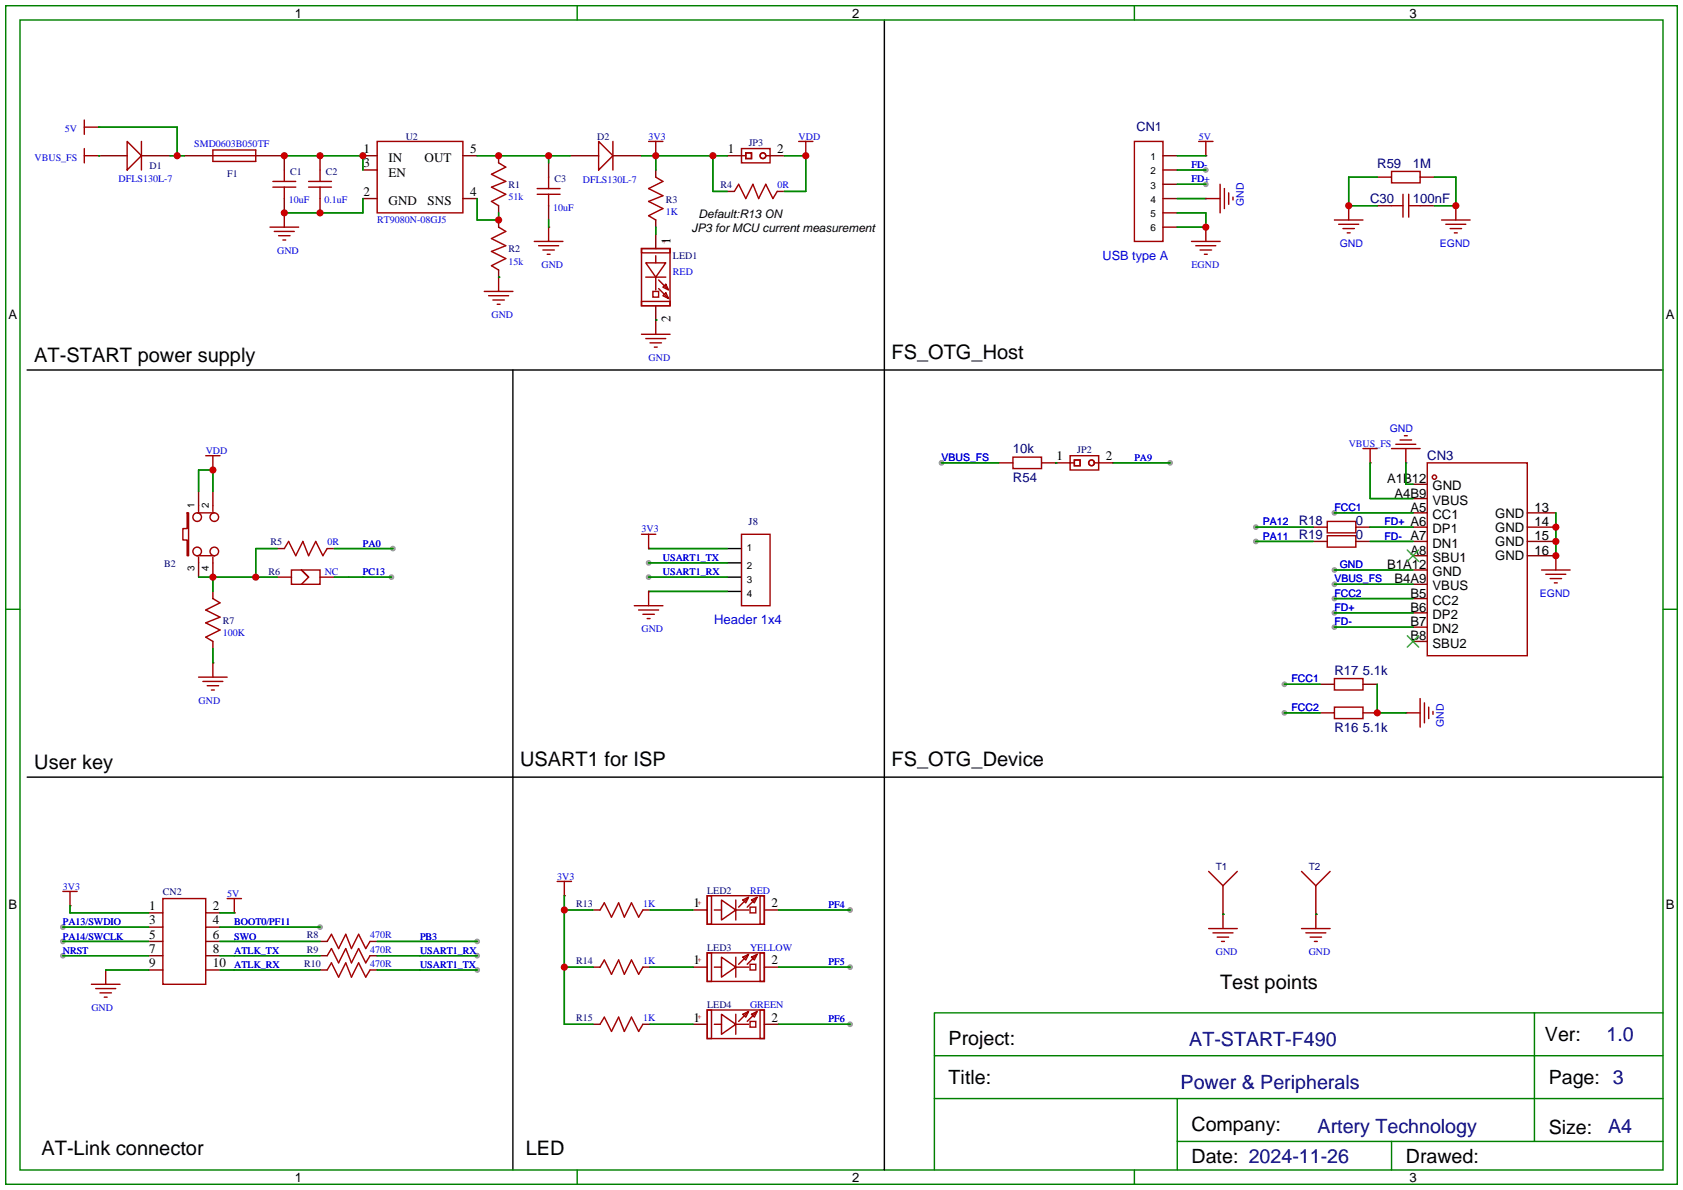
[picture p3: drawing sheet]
<svg xmlns="http://www.w3.org/2000/svg" width="299mm" height="212mm" viewBox="0 0 299 212" stroke-linecap="round" stroke-linejoin="round" font-family="sans-serif">
<g fill="#999">
<circle cx="69.6" cy="102.6" r=".51"/>
<circle cx="11.2" cy="164.8" r=".51"/>
<circle cx="11.2" cy="167.4" r=".51"/>
<circle cx="11.2" cy="169.9" r=".51"/>
<circle cx="84.8" cy="167.4" r=".51"/>
<circle cx="84.8" cy="169.9" r=".51"/>
<circle cx="84.8" cy="172.5" r=".51"/>
<circle cx="208" cy="82.3" r=".51"/>
<circle cx="56.9" cy="164.8" r=".51"/>
<circle cx="223.3" cy="96.3" r=".51"/>
<circle cx="223.3" cy="93.7" r=".51"/>
<circle cx="228.3" cy="121.7" r=".51"/>
<circle cx="228.3" cy="126.7" r=".51"/>
<circle cx="237.2" cy="103.9" r=".51"/>
<circle cx="237.2" cy="101.3" r=".51"/>
<circle cx="237.2" cy="91.2" r=".51"/>
<circle cx="237.2" cy="106.4" r=".51"/>
<circle cx="237.2" cy="109" r=".51"/>
<circle cx="237.2" cy="111.5" r=".51"/>
<circle cx="214.4" cy="32.8" r=".51"/>
<circle cx="214.4" cy="30.2" r=".51"/>
<circle cx="69.8" cy="97.5" r=".51"/>
<circle cx="167.4" cy="82.3" r=".51"/>
<circle cx="115.3" cy="100.1" r=".51"/>
<circle cx="115.3" cy="102.6" r=".51"/>
<circle cx="151.1" cy="161.8" r=".51"/>
<circle cx="151.1" cy="172" r=".51"/>
<circle cx="151.1" cy="182.1" r=".51"/>
</g>
<g fill="none" stroke="#a10000" stroke-width=".25">
<path d="M15 22.6h2.5M15 21.3v2.6M15 26.4v2.6M15 27.7h2.5M22.6 25.1l2.5 2.6-2.5 2.5zM25.1 25.1v5.1M37.8 27.7h7.7M37.8 26.7h7.7v2h-7.7zM48.5 32.3h4.1M48.5 33.3h4.1M50.5 30.2v2.1M50.5 33.3v2"/>
<path d="M50.5 37.8v2.6M54.9 32.3h4M54.9 33.3h4M56.9 30.2v2.1M56.9 33.3v2M67.1 25.1h15.2v12.7h-15.2zM88.6 29l1.3 .7-2.5 1.3 2.5 1.3-2.5 1 2.5 1.2-2.5 1.3 1.2 .8M95.5 33.5h4.1M95.5 34.5h4.1M97.5 31.5v2M97.5 34.5v2.1M106.4 25.1l2.6 2.6-2.6 2.5z"/>
<path d="M109 25.1v5.1M115.3 25.1h2.6M116.6 25.1v2.6M116.6 31.5l1.3 .8-2.6 1.2 2.6 1.3-2.6 1 2.6 1.3-2.6 1.3 1.3 .7M130.6 34l.7-1.2 1.3 2.5 1.3-2.5 1 2.5 1.2-2.5 1.3 2.5 .8-1.3M131.8 26.4h5.1v2.6h-5.1zM131.8 27.7h.8M132.6 27.2h1v1h-1zM136.1 27.7h.8M142 25.1h2.5M143.3 25.1v2.6M201.7 25.1h5.1v17.8h-5.1z"/>
<path d="M213.1 25.1h2.5M214.4 25.1v2.6M214.4 35.3h2.5M216.9 32.8v5M217.7 33.5v3.6M218.4 34.3v2M219.2 35.1v.5M237.2 39.1h5.1M238 39.9h3.6M239.8 36.6v2.5M247.4 30.5h5.1v2h-5.1zM247.4 36.6h2"/>
<path d="M249.4 34.5v4.1M250.4 36.6h2.1M250.4 34.5v4.1M256.3 39.1h5.1M257 39.9h3.6M258.8 36.6v2.5M48 40.4h5.1M48.8 41.1h3.5M49.5 41.9h2.1M50.3 42.7h.5M86.1 51.8h5.1M86.9 52.6h3.5"/>
<path d="M87.6 53.3h2.1M88.4 54.1h.5M88.6 49.3v2.5M88.6 40.4l1.3 .7-2.5 1.3 2.5 1.3-2.5 1 2.5 1.3-2.5 1.2 1.2 .8M95 42.9h5.1M95.8 43.7h3.5M96.5 44.4h2.1M97.3 45.2h.5M97.5 40.4v2.5M114 44.2h5.1v10.2h-5.1zM114 53.6h5.1v.8h-5.1zM114 44.2h5.1v.8h-5.1z"/>
<path d="M114 59.4h5.1M114.8 46.7h3.6l-1.8 2.6zM114.8 49.3h3.6M116.1 51.8h1v1h-1zM116.6 45.5v1.2M116.6 49.3v2.3M116.6 56.9v2.5M117.1 49.8l1.5 1.5M117.1 51.3l1.5 1.5M118.4 52.1l.5 1-1-.5zM118.4 50.5l.5 1.1-1-.5zM211.8 42.9h5.1"/>
<path d="M212.6 43.7h3.6M213.4 44.4h2M214.1 45.2h.5M214.4 40.4v2.5M238.8 40.6h2M239.5 41.4h.5M257.8 40.6h2M258.6 41.4h.5M114.8 60.2h3.6M115.6 61h2M116.3 61.7h.5M242.3 79.8h2.6"/>
<path d="M243.6 79.8v2.5M247.4 79.8h5.1M248.2 79h3.5M248.9 78.2h2.1M249.7 77.5h.5M249.9 79.8v2.5M33.3 91.2h.2v7.6h-.2v-2.8h-.8v-2h.8zM35.1 91.2h3M35.1 98.8h3M35.3 89.9v1M35.3 99.1v1M36.6 81h2.5"/>
<path d="M37.8 81v2.6M37.8 89.9v1M37.8 99.1v1M50.5 97.5l.8-1.2 1.3 2.5 1.2-2.5 1.1 2.5 1.2-2.5 1.3 2.5 .8-1.3M114 95h2.6M115.3 95v2.5M131.8 95h5.1v12.7h-5.1zM180.1 81.3h5.1v2h-5.1zM190.2 81h5.1v2.6h-5.1zM190.2 82.3h.8M191 81.8h1v1h-1zM194.6 82.3h.7"/>
<path d="M236 92.7h5v2h-5zM236 95.2h5v2.1h-5zM253.7 82.3h17.8v34.3h-17.8zM276.6 98.8v2.5M37.8 117.9v2.5M37.8 106.4l1.3 .8-2.5 1.3 2.5 1.2-2.5 1 2.5 1.3-2.5 1.3 1.2 .7M51.8 101.3h5.1v2.6h-5.1zM54.9 102.6l-1.3-1.3 1.3 1.3M54.9 102.6l-1.3 1.3M112.8 107.7h5.1M113.5 108.5h3.6M114.3 109.2h2"/>
<path d="M115.1 110h.5M115.3 105.2v2.5M274.1 101.3h5M274.8 102.1h3.6M275.6 102.9h2M276.4 103.6h.5M35.3 120.4h5.1M36.1 121.2h3.5M36.8 121.9h2.1M37.6 122.7h.5M237.2 120.6h5.1v2.1h-5.1zM237.2 125.7h5.1v2.1h-5.1z"/>
<path d="M249.9 126.7h2.6M252.5 124.2v5.1M253.2 125v3.5M254 125.7v2.1M254.8 126.5v.5M11.2 158.5h2.5M12.4 158.5v2.5M29 159.8h7.6v15.2h-7.6zM40.4 159.8h2.5M41.7 159.8v2.5M99.1 156.7h2.5M100.3 156.7v2.6"/>
<path d="M125.7 159.3h10.2v5h-10.2zM125.7 159.3h.8v5h-.8zM132.8 159.8l-1.5 1.5M134.4 159.8l-1.6 1.5M135.1 159.3h.8v5h-.8zM214.9 154.9l2.5 2.6 2.6-2.6M231.4 154.9l2.5 2.6 2.6-2.6M16.3 175h5M17 175.8h3.6M17.8 176.5h2M18.5 177.3h.5M18.8 172.5v2.5"/>
<path d="M58.2 167.4l.7-1.3 1.3 2.6 1.3-2.6 1 2.6 1.3-2.6 1.2 2.6 .8-1.3M58.2 169.9l.7-1.2 1.3 2.5 1.3-2.5 1 2.5 1.3-2.5 1.2 2.5 .8-1.3M58.2 172.5l.7-1.3 1.3 2.5 1.3-2.5 1 2.5 1.3-2.5 1.2 2.5 .8-1.2M106.7 161.8l.7-1.3 1.3 2.6 1.3-2.6 1 2.6 1.3-2.6 1.2 2.6 .8-1.3M106.7 172l.7-1.3 1.3 2.5 1.3-2.5 1 2.5 1.3-2.5 1.2 2.5 .8-1.2M125.7 179.6h10.2v5.1h-10.2zM125.7 179.6h.8v5.1h-.8zM125.7 169.4h10.2v5.1h-10.2zM125.7 169.4h.8v5.1h-.8zM127 161.8h1.3M127 172h1.3M128.3 160l2.5 1.8-2.5 1.8z"/>
<path d="M128.3 170.2l2.5 1.8-2.5 1.7zM130.8 160v3.6M130.8 170.2v3.5M130.8 161.8h2.3M130.8 172h2.3M132.1 160l1-.5-.5 1zM132.1 170.2l1-.5-.5 1zM132.8 169.9l-1.5 1.6M133.3 161.3h1.1v1h-1.1zM133.3 171.5h1.1v1h-1.1zM133.6 160l1-.5-.5 1zM133.6 170.2l1-.5-.5 1z"/>
<path d="M134.4 169.9l-1.6 1.6M135.1 179.6h.8v5.1h-.8zM135.1 169.4h.8v5.1h-.8zM214.9 165.1h5.1M215.6 165.9h3.6M216.4 166.6h2M217.2 167.4h.5M217.4 162.6v2.5M231.4 165.1h5.1M232.2 165.9h3.5M232.9 166.6h2M233.7 167.4h.5"/>
<path d="M233.9 162.6v2.5M106.7 182.1l.7-1.3 1.3 2.6 1.3-2.6 1 2.6 1.3-2.6 1.2 2.6 .8-1.3M127 182.1h1.3M128.3 180.3l2.5 1.8-2.5 1.8zM130.8 180.3v3.6M130.8 182.1h2.3M132.1 180.3l1-.5-.5 1zM132.8 180.1l-1.5 1.5M133.3 181.6h1.1v1h-1.1zM133.6 180.3l1-.5-.5 1zM134.4 180.1l-1.6 1.5"/>
<circle cx="135.6" cy="27.7" r=".51"/>
<circle cx="35.1" cy="91.9" r=".76"/>
<circle cx="35.1" cy="98" r=".76"/>
<circle cx="38.1" cy="91.9" r=".76"/>
<circle cx="38.1" cy="98" r=".76"/>
<circle cx="194.1" cy="82.3" r=".51"/>
<circle cx="255" cy="84.8" r=".38"/>
</g>
<g fill="none" stroke="#870000" stroke-width=".25">
<path d="M17.5 22.6h.1M17.5 27.7h.1M17.5 27.7h5.1M25.1 27.7h5.1M32.8 27.7h5M45.5 27.7h5v2.5M50.5 37.8h.1M50.5 35.3v2.5M56.9 27.7v2.5M56.9 35.3v2.5M64.5 27.7h2.6M64.5 35.3h2.6"/>
<path d="M64.5 30.2h2.6M82.3 27.7h2.5M82.3 35.3h2.5M88.6 27.7v1.3M88.6 36.6v1.2M88.6 39.1v1.3M97.5 29v2.5M97.5 36.6v2.5M101.3 27.7h5.1M109 27.7h5M116.6 27.7h.1M116.6 30.2v1.3"/>
<path d="M116.6 39.1v1.3M129.3 27.7h2.5M129.3 34h1.3M136.9 27.7h2.5M138.2 34h1.2M143.3 27.7h.1M206.8 27.7h2.5M206.8 35.3h2.5M206.8 30.2h2.5M206.8 32.8h2.5M206.8 37.8h2.5M214.4 27.7h.1"/>
<path d="M244.9 36.6h2.5M244.9 31.5h2.5M252.5 36.6h2.5M252.5 31.5h2.5M88.6 49.3h.1M88.6 48v1.3M97.5 40.4h.1M116.6 56.9h.1M116.6 41.7v2.5M116.6 54.4v2.5M206.8 40.4h2.5M214.4 40.4h.1"/>
<path d="M35.3 87.4v2.5M37.8 83.6h.1M37.8 87.4v2.5M49.3 97.5h1.2M58.2 97.5h1.2M115.3 97.5h.1M177.5 82.3h2.6M185.2 82.3h5M195.3 82.3h2.6M233.4 96.3h2.6M233.4 93.7h2.6M241 96.3h2.6"/>
<path d="M241 93.7h2.6M243.6 82.3h.1M251.2 98.8h2.5M251.2 96.3h2.5M251.2 93.7h2.5M251.2 91.2h2.5M251.2 88.6h2.5M251.2 86.1h2.5M271.5 98.8h5.1M271.5 96.3h5.1M271.5 93.7h5.1M271.5 91.2h5.1"/>
<path d="M35.3 100.1v2.5M37.8 117.9h.1M37.8 100.1v2.5M37.8 105.2v1.2M37.8 114v1.3M49.3 102.6h2.5M56.9 102.6h2.5M115.3 105.2h.1M251.2 114h2.5M251.2 111.5h2.5M251.2 109h2.5M251.2 106.4h2.5"/>
<path d="M251.2 103.9h2.5M251.2 101.3h2.5M234.7 121.7h2.5M234.7 126.7h2.5M242.3 121.7h2.6M242.3 126.7h2.6M100.3 159.3h.1M217.4 157.5v5.1M233.9 157.5v5.1M12.4 161h.1M18.8 172.5h.1M26.4 162.3h2.6"/>
<path d="M26.4 164.8h2.6M26.4 167.4h2.6M26.4 169.9h2.6M26.4 172.5h2.6M36.6 162.3h2.5M36.6 164.8h2.5M36.6 167.4h2.5M36.6 169.9h2.5M36.6 172.5h2.5M41.7 162.3h.1M56.9 167.4h1.3M56.9 169.9h1.3"/>
<path d="M56.9 172.5h1.3M65.8 167.4h1.3M65.8 169.9h1.3M65.8 172.5h1.3M105.4 161.8h1.3M105.4 172h1.3M114.3 161.8h1.3M114.3 172h1.3M123.2 161.8h2.5M123.2 172h2.5M135.9 161.8h2.5M135.9 172h2.5"/>
<path d="M217.4 162.6h.1M233.9 162.6h.1M105.4 182.1h1.3M114.3 182.1h1.3M123.2 182.1h2.5M135.9 182.1h2.5"/>
</g>
<path d="M157.2 3.6v204.4M4.8 65.8h290.9M91.2 65.8v142.2M129.3 97.5h2.5M129.3 100.1h2.5M129.3 102.6h2.5M129.3 105.2h2.5M4.8 138.2h290.9" fill="none" stroke="#000" stroke-width=".25"/>
<g fill="none" stroke="#008700" stroke-width=".25">
<path d="M17.5 27.7h.1M17.5 22.6h14v5.1M30.2 27.7h2.6M50.5 27.7h14v2.5M64.5 35.3v2.5h-14M84.8 27.7h16.5M84.8 35.3v3.8h3.8v-1.3M97.5 27.7v1.3M97.5 39.1v1.3M114 27.7h15.3M116.6 27.7v2.5M126.7 27.7v6.3h2.6"/>
<path d="M139.4 27.7h3.9v6.3h-3.9M209.3 37.8h5.1v2.6h-5.1M209.3 27.7h5.1M209.3 32.8h5.1M209.3 30.2h5.1M209.3 35.3h5.1M244.9 31.5h-5.1v5.1h5.1M255 31.5h3.8v5.1h-3.8M88.6 49.3h.1M116.6 56.9h.1M116.6 40.4v1.3M35.3 87.4v-3.8h2.5v3.8"/>
<path d="M49.3 97.5h-3.8v5.1M59.4 97.5h10.4M115.3 97.5h14M167.4 82.3h10.1M187.7 82.3h.1M197.9 82.3h10.1M223.3 96.3h10.1M223.3 93.7h10.1M237.2 91.2h14M243.6 96.3h7.6M243.6 93.7h7.6M243.6 82.3v6.3h7.6"/>
<path d="M249.9 82.3v3.8h1.3M276.6 91.2v7.6M35.3 102.6h14M37.8 102.6v2.6M37.8 115.3v2.6M59.4 102.6h10.2M115.3 102.6h14M115.3 100.1h14M115.3 105.2h14M237.2 103.9h14M237.2 101.3h14M237.2 106.4h14"/>
<path d="M237.2 109h14M237.2 111.5h14M228.3 121.7h6.4M228.3 126.7h6.4M244.9 121.7v5h5M100.3 159.3v22.8h5.1M11.2 164.8h15.2M11.2 167.4h15.2M11.2 169.9h15.2M12.4 161v1.3h14M18.8 172.5h7.6M39.1 162.3h2.6"/>
<path d="M39.1 164.8h17.8M39.1 167.4h17.8M39.1 169.9h17.8M39.1 172.5h17.8M67.1 167.4h17.7M67.1 169.9h17.7M67.1 172.5h17.7M100.3 161.8h5.1M100.3 172h5.1M115.6 161.8h7.6M115.6 172h7.6M138.4 161.8h12.7"/>
<path d="M138.4 172h12.7M217.4 162.6h.1M233.9 162.6h.1M115.6 182.1h7.6M138.4 182.1h12.7"/>
</g>
<g fill="none" stroke="#008000" stroke-width=".25">
<path d="M1 1h297.2v209.6h-297.2zM3.6 3.6h292.1v204.4h-292.1zM102.6 1v2.6M201.7 1v2.6M1 108.3h2.6M295.7 108.3h2.5M209.3 195.3v12.7M272.8 180.1v22.8M295.7 195.3h-129.6v12.7M295.7 187.7h-129.6v7.6M295.7 180.1h-129.6v7.6M102.6 208v2.6"/>
<path d="M201.7 208v2.6M209.3 202.9h86.4M247.4 202.9v5.1"/>
</g>
<path d="M214.4 35.3h.1M239.8 36.6h.1M258.8 36.6h.1M249.9 82.3h.1M276.6 98.8h.1M249.9 126.7h.1" fill="none" stroke="#00f" stroke-width=".25"/>
<path d="M250.2 97.8l2 2M252.2 97.8l-2 2M250.2 113l2 2.1M252.2 113l-2 2.1" fill="none" stroke="#3c3" stroke-width=".25"/>
<g fill="#c00">
<circle cx="37.8" cy="83.6" r=".63"/>
<circle cx="56.9" cy="37.8" r=".63"/>
<circle cx="50.5" cy="37.8" r=".63"/>
<circle cx="88.6" cy="27.7" r=".63"/>
<circle cx="97.5" cy="27.7" r=".63"/>
<circle cx="88.6" cy="39.1" r=".63"/>
<circle cx="116.6" cy="27.7" r=".63"/>
<circle cx="126.7" cy="27.7" r=".63"/>
<circle cx="143.3" cy="27.7" r=".63"/>
<circle cx="64.5" cy="27.7" r=".63"/>
<circle cx="56.9" cy="27.7" r=".63"/>
<circle cx="50.5" cy="27.7" r=".63"/>
<circle cx="37.8" cy="102.6" r=".63"/>
<circle cx="45.5" cy="102.6" r=".63"/>
<circle cx="100.3" cy="161.8" r=".63"/>
<circle cx="100.3" cy="172" r=".63"/>
<circle cx="244.9" cy="126.7" r=".63"/>
<circle cx="214.4" cy="40.4" r=".63"/>
<circle cx="276.6" cy="93.7" r=".63"/>
<circle cx="276.6" cy="96.3" r=".63"/>
<circle cx="276.6" cy="98.8" r=".63"/>
<circle cx="31.5" cy="27.7" r=".63"/>
<circle cx="239.8" cy="36.6" r=".63"/>
<circle cx="258.8" cy="36.6" r=".63"/>
</g>
<g font-size="3.6">
<text x="6.1" y="64.4">AT-START power supply</text>
<text x="158.5" y="63.9">FS_OTG_Host</text>
<text x="6.1" y="136.8">User key</text>
<text x="92.5" y="136.3">USART1 for ISP</text>
<text x="158.5" y="136.3">FS_OTG_Device</text>
<text x="216.9" y="175.9">Test points</text>
<text x="7.4" y="205.4">AT-Link connector</text>
<text x="93.5" y="205.4">LED</text>
</g>
<g font-size="3.5">
<text x="168.7" y="185.8">Project:</text>
<text x="274.7" y="185.2">Ver:</text>
<text x="168.7" y="192.8">Title:</text>
<text x="275.3" y="192.8">Page: 3</text>
<text x="211.8" y="201">Company:</text>
<text x="275.3" y="201.7">Size:</text>
<text x="211.8" y="206.8">Date: 2024-11-26</text>
<text x="249.9" y="206.8">Drawed:</text>
</g>
<g font-size="3.5" fill="#000080">
<text x="211.4" y="185.9">AT-START-F490</text>
<text x="285.6" y="185.2">1.0</text>
<text x="209.9" y="193.5">Power &amp; Peripherals</text>
<text x="234.2" y="201.4">Artery Technology</text>
<text x="285.9" y="201.4">A4</text>
</g>
<g font-size="2.3">
<text x="52.4" y="3.1">1</text>
<text x="151.5" y="3.1">2</text>
<text x="250.6" y="3.1">3</text>
<text x="64.6" y="27.2">1</text>
<text x="64.6" y="29.7">3</text>
<text x="69.1" y="28.9">IN</text>
<text x="75.5" y="28.9">OUT</text>
<text x="83.6" y="27.2">5</text>
<text x="129.4" y="27.2">1</text>
<text x="138.2" y="27.2">2</text>
<text x="64.6" y="34.8">2</text>
<text x="69.1" y="31.4">EN</text>
<text x="83.6" y="34.8">4</text>
<text x="69.1" y="36.5">GND</text>
<text x="76" y="36.5">SNS</text>
<text x="119.2" y="43.4" transform="rotate(-90 119.2 43.4)">1</text>
<text x="1.5" y="56.8">A</text>
<text x="119.2" y="57.2" transform="rotate(-90 119.2 57.2)">2</text>
<text x="296.1" y="56.8">A</text>
<text x="187.8" y="81.8">1</text>
<text x="196.6" y="81.8">2</text>
<text x="246.6" y="85.9">A1B12</text>
<text x="247.9" y="88.5">A4B9</text>
<text x="254.7" y="89.7">VBUS</text>
<text x="254.7" y="87.2">GND</text>
<text x="250.8" y="93.5">A6</text>
<text x="250.8" y="91">A5</text>
<text x="254.7" y="94.8">DP1</text>
<text x="254.7" y="92.3">CC1</text>
<text x="265.8" y="94.6">GND</text>
<text x="265.8" y="92">GND</text>
<text x="272.8" y="93.5">14</text>
<text x="272.8" y="91">13</text>
<text x="246.6" y="101.2">B1A12</text>
<text x="250.8" y="98.6">A8</text>
<text x="250.8" y="96.1">A7</text>
<text x="254.7" y="99.9">SBU1</text>
<text x="254.7" y="97.3">DN1</text>
<text x="265.8" y="99.6">GND</text>
<text x="265.8" y="97.1">GND</text>
<text x="272.8" y="98.6">16</text>
<text x="272.8" y="96.1">15</text>
<text x="247.9" y="103.7">B4A9</text>
<text x="250.8" y="106.2">B5</text>
<text x="254.7" y="107.5">CC2</text>
<text x="254.7" y="105">VBUS</text>
<text x="254.7" y="102.4">GND</text>
<text x="250.8" y="113.9">B8</text>
<text x="250.8" y="111.3">B7</text>
<text x="250.8" y="108.8">B6</text>
<text x="254.7" y="112.6">DN2</text>
<text x="254.7" y="110">DP2</text>
<text x="254.7" y="115.1">SBU2</text>
<text x="1.5" y="161.6">B</text>
<text x="26.5" y="161.8">1</text>
<text x="37.8" y="161.8">2</text>
<text x="123.3" y="161.3">1</text>
<text x="137.2" y="161.3">2</text>
<text x="296.1" y="161.6">B</text>
<text x="26.5" y="164.4">3</text>
<text x="26.5" y="166.9">5</text>
<text x="37.8" y="164.4">4</text>
<text x="37.8" y="166.9">6</text>
<text x="26.5" y="169.4">7</text>
<text x="26.5" y="172">9</text>
<text x="37.8" y="169.4">8</text>
<text x="37.8" y="172">10</text>
<text x="123.3" y="171.5">1</text>
<text x="137.2" y="171.5">2</text>
<text x="123.3" y="181.6">1</text>
<text x="137.2" y="181.6">2</text>
<text x="52.4" y="210.1">1</text>
<text x="151.5" y="210.1">2</text>
<text x="250.6" y="210.1">3</text>
</g>
<g font-size="2.3" fill="#000080">
<text x="202.1" y="23.3">CN1</text>
<text x="244.9" y="29.8">R59</text>
<text x="251.2" y="29.8">1M</text>
<text x="243.6" y="36.2">C30</text>
<text x="251.2" y="36.2">100nF</text>
<text x="180.1" y="80.6">10k</text>
<text x="253.7" y="81.8">CN3</text>
<text x="180.1" y="85.7">R54</text>
<text x="230.9" y="93.3">R18</text>
<text x="230.9" y="95.8">R19</text>
<text x="241" y="93.3">0</text>
<text x="241" y="95.8">0</text>
<text x="237.2" y="120">R17</text>
<text x="242.3" y="120">5.1k</text>
<text x="237.2" y="130.1">R16</text>
<text x="242.3" y="130.1">5.1k</text>
</g>
<g font-size="2.3" fill="#00f">
<text x="196" y="46.3">USB type A</text>
<text x="127" y="111">Header 1x4</text>
</g>
<g font-size="2.1">
<text x="122.9" y="41.3">JP3 for MCU current measurement</text>
<text x="124.2" y="38.7">Default:R13 ON</text>
</g>
<g font-size="1.9" fill="#00f">
<text x="221.1" y="36.6" transform="rotate(-90 221.1 36.6)">GND</text>
<text x="238.2" y="43.9">GND</text>
<text x="256" y="43.9">EGND</text>
<text x="247.1" y="76.9">GND</text>
<text x="167.4" y="82">VBUS_FS</text>
<text x="224.5" y="95.9">PA11</text>
<text x="224.5" y="93.4">PA12</text>
<text x="237.2" y="90.8">FCC1</text>
<text x="246.1" y="93.4">FD+</text>
<text x="246.1" y="95.9">FD-</text>
<text x="238.2" y="101">GND</text>
<text x="237.2" y="103.5">VBUS_FS</text>
<text x="237.2" y="106.1">FCC2</text>
<text x="273.8" y="106.1">EGND</text>
<text x="237.2" y="108.6">FD+</text>
<text x="237.2" y="111.2">FD-</text>
<text x="229.6" y="121.3">FCC1</text>
<text x="229.6" y="126.4">FCC2</text>
<text x="256.7" y="129.3" transform="rotate(-90 256.7 129.3)">GND</text>
</g>
<text font-size="1.9" fill="#000080" x="133.1" y="93.4">J8</text>
<g font-size="1.8" fill="#00f">
<text x="11.5" y="23.6">5V</text>
<text x="6.2" y="28.6">VBUS_FS</text>
<text x="34.5" y="26.2">SMD0603B050TF</text>
<text x="115.3" y="24.8">3V3</text>
<text x="142" y="24.8">VDD</text>
<text x="211.8" y="29.9">FD-</text>
<text x="213.1" y="24.8">5V</text>
<text x="21.1" y="32.3">DFLS130L-7</text>
<text x="90.4" y="35.6">51k</text>
<text x="103.6" y="32.6">DFLS130L-7</text>
<text x="138.2" y="33.5">0R</text>
<text x="211.8" y="32.4">FD+</text>
<text x="51.3" y="36.2">10uF</text>
<text x="57.7" y="36.2">0.1uF</text>
<text x="67.1" y="39.7">RT9080N-08GJ5</text>
<text x="98.3" y="37.4">10uF</text>
<text x="118.4" y="38.2">1K</text>
<text x="49.3" y="45.1">GND</text>
<text x="90.4" y="47.1">15k</text>
<text x="96.3" y="47.7">GND</text>
<text x="211.8" y="47.7">EGND</text>
<text x="119.6" y="48.8">RED</text>
<text x="87.4" y="56.6">GND</text>
<text x="115.3" y="64.2">GND</text>
<text x="36.6" y="80.7">VDD</text>
<text x="201.7" y="82">PA9</text>
<text x="239.8" y="79.4">VBUS_FS</text>
<text x="114" y="94.7">3V3</text>
<text x="58.2" y="97">0R</text>
<text x="64.5" y="97.2">PA0</text>
<text x="117.9" y="99.8">USART1_TX</text>
<text x="57.7" y="102.2">NC</text>
<text x="64.5" y="102.3">PC13</text>
<text x="117.9" y="102.3">USART1_RX</text>
<text x="39.6" y="113.1">100K</text>
<text x="114" y="112.5">GND</text>
<text x="35.3" y="125.2">GND</text>
<text x="11.2" y="158.2">3V3</text>
<text x="40.4" y="159.4">5V</text>
<text x="99.1" y="156.4">3V3</text>
<text x="114.3" y="161.2">1K</text>
<text x="133.3" y="158.9">RED</text>
<text x="147.3" y="161.5">PF4</text>
<text x="11.2" y="164.5">PA13/SWDIO</text>
<text x="11.2" y="167.1">PA14/SWCLK</text>
<text x="41.7" y="167.1">SWO</text>
<text x="41.7" y="164.5">BOOT0/PF11</text>
<text x="65.8" y="166.8">470R</text>
<text x="74.7" y="167.1">PB3</text>
<text x="11.2" y="169.6">NRST</text>
<text x="41.7" y="169.6">ATLK_TX</text>
<text x="41.7" y="172.1">ATLK_RX</text>
<text x="65.8" y="169.4">470R</text>
<text x="65.8" y="171.9">470R</text>
<text x="74.7" y="169.6">USART1_RX</text>
<text x="74.7" y="172.1">USART1_TX</text>
<text x="114.3" y="171.4">1K</text>
<text x="133.3" y="169.1">YELLOW</text>
<text x="147.3" y="171.6">PF5</text>
<text x="216.2" y="169.9">GND</text>
<text x="232.7" y="169.9">GND</text>
<text x="16.3" y="179.8">GND</text>
<text x="133.3" y="179.3">GREEN</text>
<text x="114.3" y="181.6">1K</text>
<text x="147.3" y="181.8">PF6</text>
</g>
<g font-size="1.8" fill="#000080">
<text x="72.1" y="24.8">U2</text>
<text x="106.2" y="25">D2</text>
<text x="133.1" y="26">JP3</text>
<text x="26.6" y="30">D1</text>
<text x="40.4" y="31.6">F1</text>
<text x="51.6" y="31.1">C1</text>
<text x="57.9" y="31.1">C2</text>
<text x="90.4" y="33.5">R1</text>
<text x="98.6" y="32.4">C3</text>
<text x="128.1" y="33.5">R4</text>
<text x="118.4" y="36">R3</text>
<text x="90.4" y="44.9">R2</text>
<text x="119.6" y="46">LED1</text>
<text x="191.5" y="80.6">JP2</text>
<text x="29.2" y="100.8">B2</text>
<text x="48.1" y="97">R5</text>
<text x="47.8" y="102.2">R6</text>
<text x="39.6" y="111">R7</text>
<text x="216.2" y="154.6">T1</text>
<text x="232.7" y="154.6">T2</text>
<text x="29" y="159.1">CN2</text>
<text x="102.4" y="161.2">R13</text>
<text x="125.7" y="158.9">LED2</text>
<text x="54.5" y="166.8">R8</text>
<text x="54.1" y="171.9">R10</text>
<text x="54.5" y="169.4">R9</text>
<text x="102.4" y="171.4">R14</text>
<text x="125.7" y="169.1">LED3</text>
<text x="125.7" y="179.3">LED4</text>
<text x="102.4" y="181.6">R15</text>
</g>
<g font-size="1.7">
<text x="204.5" y="28.5">1</text>
<text x="204.5" y="31">2</text>
<text x="204.5" y="33.5">3</text>
<text x="204.5" y="36.1">4</text>
<text x="204.5" y="38.6">5</text>
<text x="204.5" y="41.2">6</text>
<text x="34.6" y="90.4" transform="rotate(-90 34.6 90.4)">1</text>
<text x="37.1" y="90.4" transform="rotate(-90 37.1 90.4)">2</text>
<text x="34.6" y="101.5" transform="rotate(-90 34.6 101.5)">3</text>
<text x="37.1" y="101.5" transform="rotate(-90 37.1 101.5)">4</text>
<text x="132.8" y="98.1">1</text>
<text x="132.8" y="101.1">2</text>
<text x="132.8" y="103.6">3</text>
<text x="132.8" y="106.2">4</text>
</g>
<g font-size="1.4" fill="#a00000">
<text x="118.5" y="43.5" transform="rotate(-90 118.5 43.5)">+</text>
<text x="124" y="160.9">+</text>
<text x="124" y="171">+</text>
<text x="124" y="181.2">+</text>
</g>
</svg>
